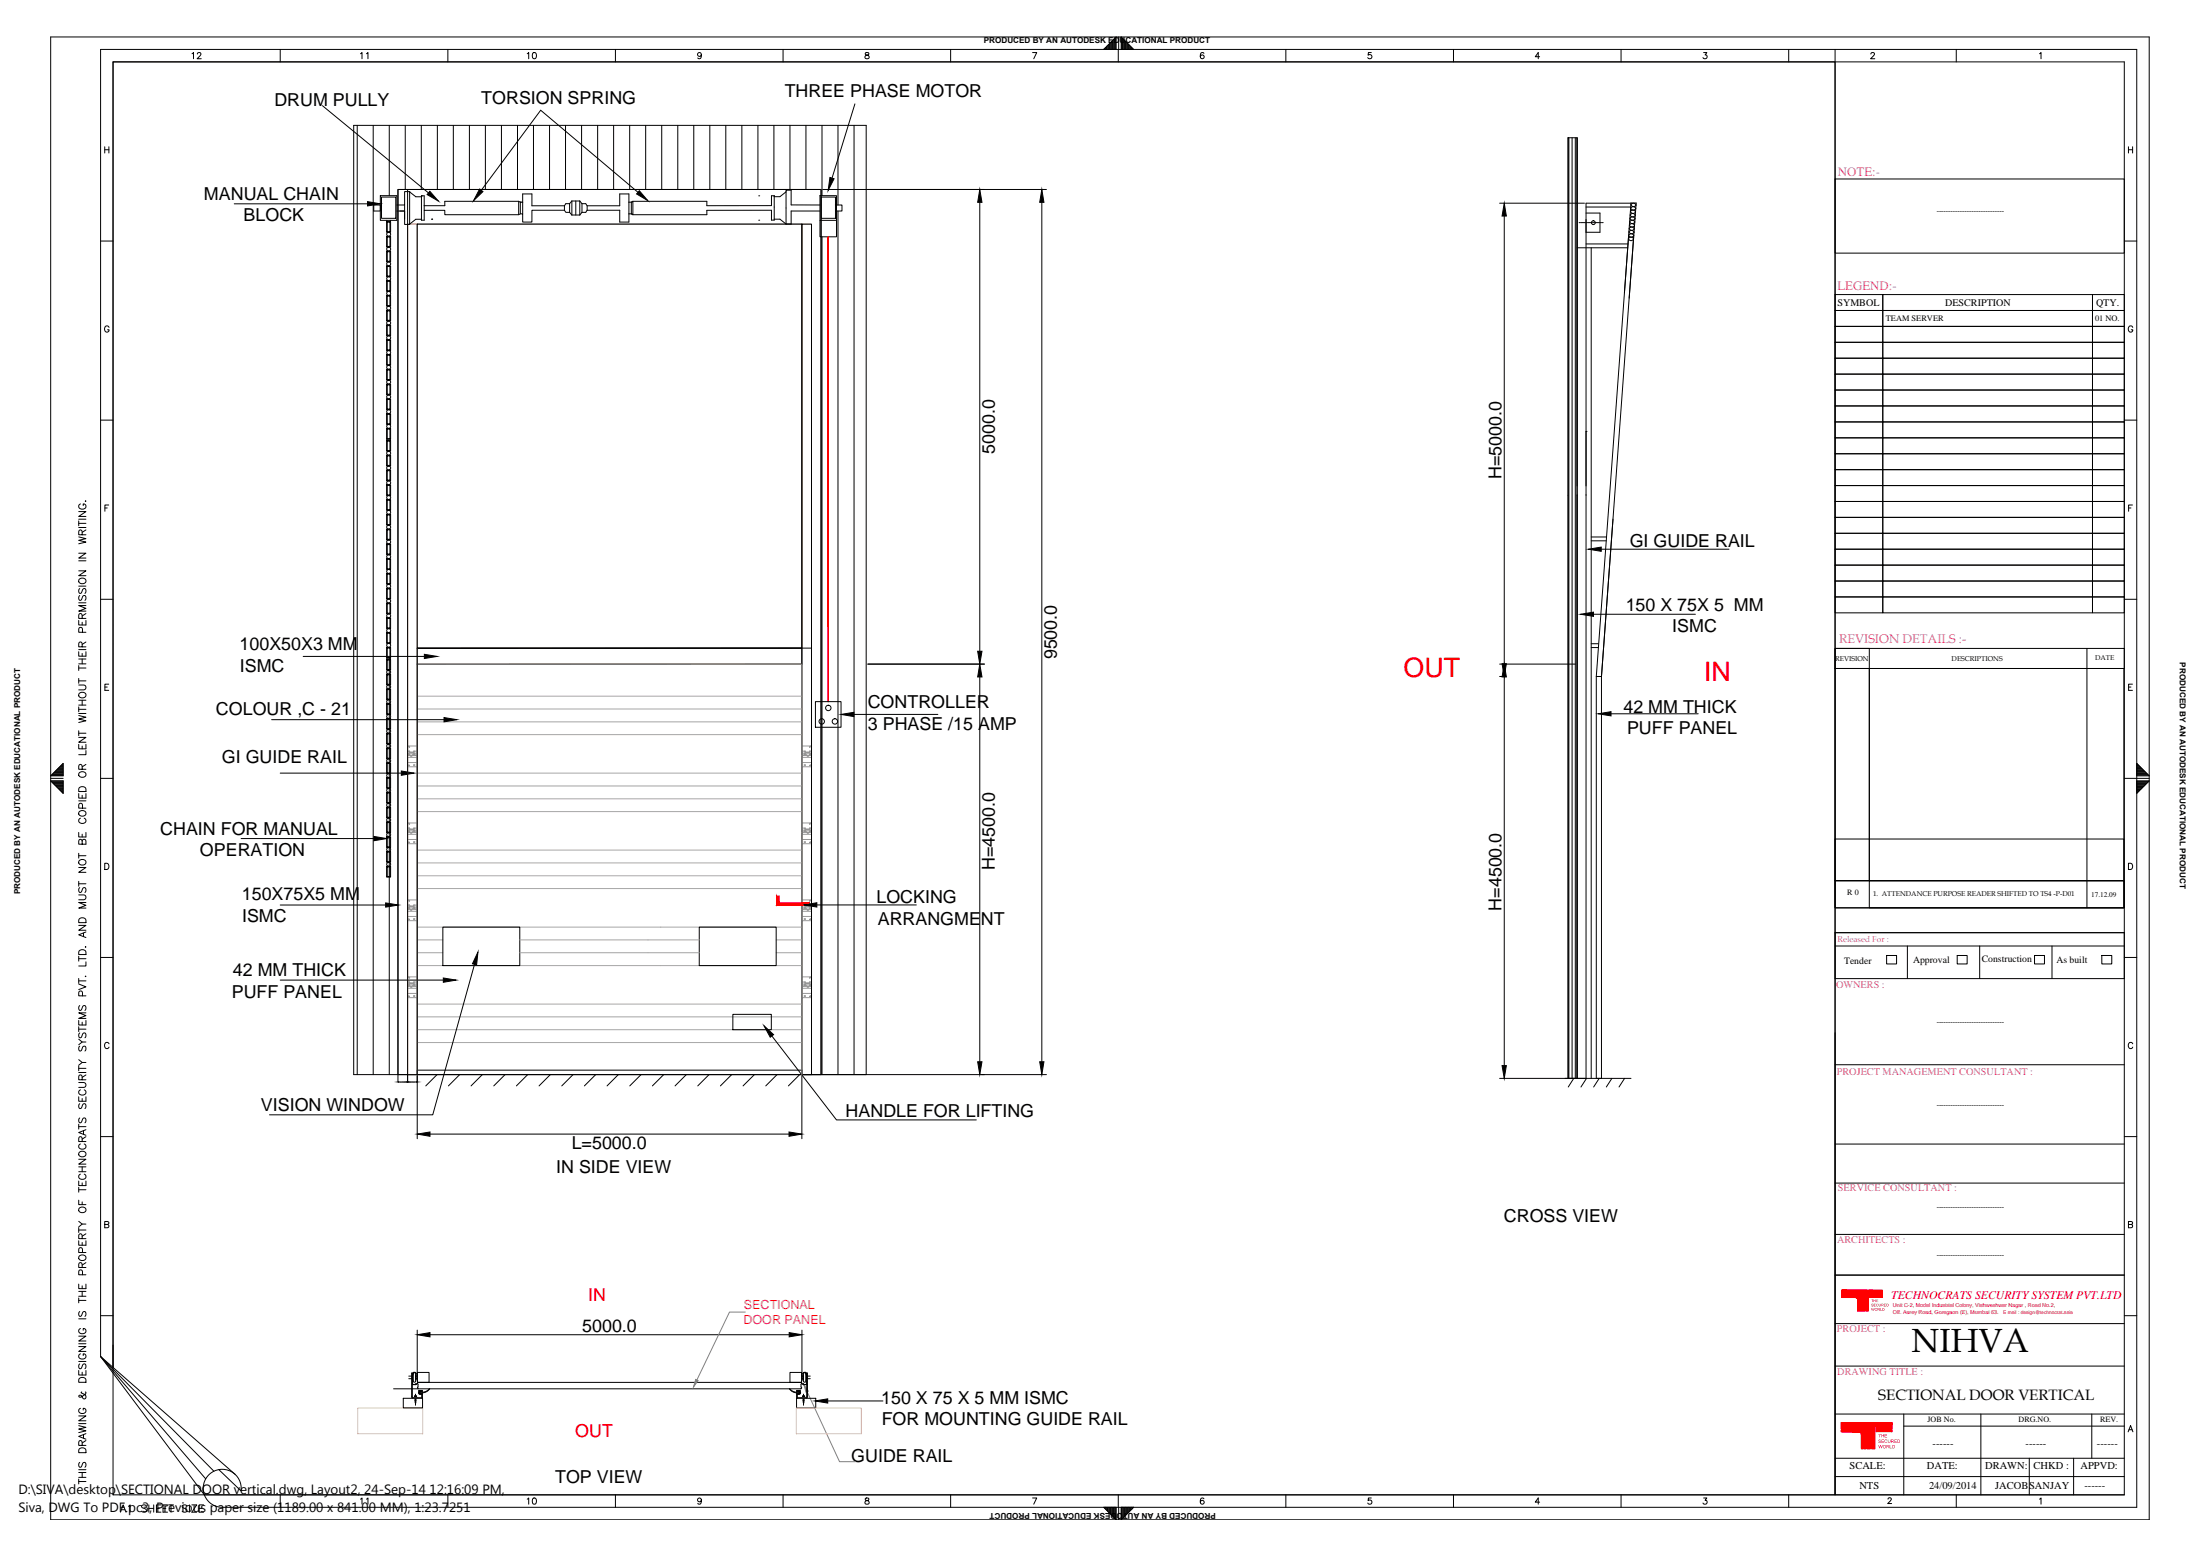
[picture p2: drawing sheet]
<svg xmlns="http://www.w3.org/2000/svg" width="1189mm" height="841mm" viewBox="0 0 1189 841" stroke-linecap="round" stroke-linejoin="round" font-family="sans-serif">
<!-- layer: 0 -->
<g fill="none" stroke="#000" stroke-width=".54">
<path d="M27 20h1134v801h-1134zM605 20v7M104 29l1-1v4M107 29v-1l2 1-2 3h2M151 27v6M195 29l1-1v4M198 29l1-1v4M242 27v6M285 29l1-1v4M288 29a1.5 1.5 0 0 1 2 1 1.5 1.5 0 0 1-2 2v-2zM333 27v6M379 29a1 1 0 0 1-1 1 1 1 0 0 1-1-1 1 1 0 0 1 2 0v3l-2-1"/>
<path d="M423 27v6M468 29a1.9 1.9 0 0 1 2 2h-2a1.9 1.9 0 0 1 2-2h-1zM514 27v6M558 28h2l-1 4M596 27l7-7v7M597 26v1M598 25v2M599 24v3M600 24v3M600 23v4M601 22v5M602 22v5"/>
<path d="M602 21v6M603 20v7M604 27v6M606 27v-7l7 7M606 20v7M607 21v6M608 22v5M609 23v4M610 24v3M611 25v2M612 26v1M651 29h-1a1.5 1.5 0 0 0-2 1 1.6 1.6 0 0 0 3 1 1.1 1.1 0 0 0-1-1 1.1 1.1 0 0 0-1 1"/>
<path d="M695 27v6M741 28h-2v2a1.2 1.2 0 0 1 2 0 1.2 1.2 0 0 1 0 2 1.2 1.2 0 0 1-2-1M785 27v6M832 31h-2l1-3v4M876 27v6M921 28h1l-1 2a1.1 1.1 0 0 1 1 1 1.1 1.1 0 0 1-2 0M967 27v6M992 27v780M1011 29l1-1 1 1-2 3h2M1057 27v6M1102 29l1-1v4M174 57l58 47"/>
<path d="M462 56l-12 40M57 79v4M59 79v4M193 68v512M202 68v512M210 68v38M219 68v34M228 68v34M236 68v34M245 68v34M254 68v34M262 68v34"/>
<path d="M271 68v34M280 68v34M288 68v34M297 68v34M306 68v34M314 68v34M323 68v34M332 68v34M340 68v34M349 68v34M358 68v34M366 68v34"/>
<path d="M375 68v34M384 68v34M392 68v34M401 68v34M410 68v34M418 68v34M427 68v34M436 68v34M444 68v38M453 68v43M462 68v512M847 74h5v508h-5z"/>
<path d="M848 74v508M850 74v508M851 74v508M1150 79v4M1152 79v4M57 81h2M992 97h156v40h-156zM1150 81h2M127 110h72M202 111h4v3h-4zM206 106h8v13h-8zM206 106h8v12h-8z"/>
<path d="M209 120h2v6h-2zM209 119v1M211 119v1M214 114h5v7h2M216 114h3v4M219 111v3M220 102v482M221 103v18M228 106h.1M228 106v13h1v-5h11v2h40h2v4h5v-6h18l1 1h2l1 1M228 106h-3l-4-3h-2v8h-5M228 106h1v8"/>
<path d="M228 118h-3l-4 3M233 118h.1M260 103l32-43 53 44M280 109h-40v2h-11M280 109h1M280 109v7M281 109h.1M281 109h1M281 109v7M305 111h-18v-6h-5v11M305 111v3M308 110h-2l-1 1"/>
<path d="M308 110v5M309 109l-1 1M309 109v7M309 109h4M309 116h4M311 109v7M313 109l1 1M313 109v7M314 110h3v1M314 115l-1 1M314 110v5M317 111h18v-6h5v15h-5v-6h-18"/>
<path d="M317 114v1h-3M317 111v3M340 109h1M340 116h1M341 109h.1M341 116h.1M341 116h1M341 109v7M342 109h40v2h35v-5h1v13h-1v-5h-35v2h-40M342 109h-1M342 109v7M410 106h.1"/>
<path d="M410 119h.1M418 118h3l4 3M425 104v-1h3v8h15M425 104l-4 2h-3M425 104v17M443 106h9v13h-9zM443 119v9h9v-9M443 114h-15v7h-3M444 106h7v12h-7zM445 102h120M451 111h4v3h-4M453 114v466"/>
<path d="M529 109v243M563 109v465M810 110h46M813 117v242M54 130h7M209 128h2v6h-2zM209 136h2v5h-2zM209 120h2v5h-2zM209 128h2v5h-2zM225 121h208v229h-208zM433 121h6v459h-6zM444 128v452"/>
<path d="M1148 130h7M209 144h2v5h-2zM209 152h2v5h-2zM209 160h2v5h-2zM992 159h25v9h-25zM1017 159h114v9h-114zM1131 159h17v9h-17zM59 177a1.2 1.2 0 0 0-1-1 1.2 1.2 0 0 0-1 1v1a1.2 1.2 0 0 0 1 1 1.2 1.2 0 0 0 1-1h-1M209 168h2v5h-2zM209 176h2v5h-2zM992 168h25v8h-25zM992 176h25v9h-25z"/>
<path d="M1017 168h114v8h-114zM1017 176h114v9h-114zM1131 168h17v8h-17zM1131 176h17v9h-17zM1153 177a1.2 1.2 0 0 0-2-1 1.2 1.2 0 0 0-1 1v1a1.2 1.2 0 0 0 1 1 1.2 1.2 0 0 0 2-1h-1M209 184h2v5h-2zM209 192h2v5h-2zM209 200h2v5h-2zM992 185h25v8h-25zM992 193h25v9h-25zM1017 185h114v8h-114zM1017 193h114v9h-114z"/>
<path d="M1131 185h17v8h-17zM1131 193h17v9h-17zM209 208h2v5h-2zM209 215h2v6h-2zM209 216h2v5h-2zM992 202h25v9h-25zM992 211h25v8h-25zM992 219h25v9h-25zM1017 202h114v9h-114zM1017 211h114v8h-114zM1017 219h114v9h-114zM1131 202h17v9h-17z"/>
<path d="M1131 211h17v8h-17zM1131 219h17v9h-17zM54 227h7M209 223h2v6h-2zM209 231h2v6h-2zM209 238h2v6h-2zM209 237v1M209 224h2v5h-2zM209 232h2v5h-2zM209 238h2v5h-2zM211 237v1M992 228h25v9h-25z"/>
<path d="M992 237h25v8h-25zM1017 228h114v9h-114zM1017 237h114v8h-114zM1131 228h17v9h-17zM1131 237h17v8h-17zM1148 227h7M209 246h2v6h-2zM209 254h2v6h-2zM209 246h2v5h-2zM209 254h2v5h-2zM992 245h25v9h-25zM992 254h25v8h-25z"/>
<path d="M1017 245h114v9h-114zM1017 254h114v8h-114zM1131 245h17v9h-17zM1131 254h17v8h-17zM43 276h3l-3 3h3M43 272a1.5 1.5 0 0 0 0 2 1.5 1.5 0 0 0 1 1h1a1.4 1.4 0 0 0 1-1 1.4 1.4 0 0 0-1-2v1M46 271h.1M57 274h1M59 273h-2v3M209 262h2v6h-2zM209 270h2v6h-2zM209 278h2v6h-2z"/>
<path d="M209 262h2v5h-2zM209 270h2v5h-2zM209 278h2v5h-2zM992 262h25v9h-25zM992 271h25v8h-25zM992 279h25v9h-25zM1017 262h114v9h-114zM1017 271h114v8h-114zM1017 279h114v9h-114zM1131 262h17v9h-17zM1131 271h17v8h-17zM1131 279h17v9h-17z"/>
<path d="M1150 274h2M1152 273h-2v3M43 299h3l-3 2h3M43 290l3 1-3 1 3 1-3 1M43 281v3M43 285h3M43 283h3M43 280h3M44 289v-2l-1-1v1v2h3M46 286l-2 2M209 286h2v6h-2zM209 294h2v6h-2z"/>
<path d="M209 286h2v5h-2zM209 294h2v5h-2zM865 297h69M992 288h25v9h-25zM992 297h25v8h-25zM1017 288h114v9h-114zM1017 297h114v8h-114zM1131 288h17v9h-17zM1131 297h17v8h-17zM43 308h3l-3 3h3M43 317h3M43 303h3"/>
<path d="M43 318v1v2l1-1 1-2 1 1v2M209 302h2v6h-2zM209 310h2v6h-2zM209 318h2v6h-2zM209 302h2v5h-2zM209 310h2v5h-2zM209 318h2v5h-2zM992 305h25v9h-25zM992 314h25v8h-25zM1017 305h114v9h-114zM1017 314h114v8h-114zM1131 305h17v9h-17z"/>
<path d="M1131 314h17v8h-17zM43 335v3h3v-3M43 326h3M43 322v1v1h1l1-2 1 1v1M44 334v-2h-1v2h3M44 336v2M46 327h-3l3 2-3 1h3M46 331l-2 2M54 324h7M209 326h2v6h-2zM209 334h2v6h-2zM209 326h2v5h-2z"/>
<path d="M209 334h2v5h-2zM861 332h55M992 322h25v9h-25zM1017 322h114v9h-114zM1131 322h17v9h-17zM1148 324h7M43 352v2h3v-2M43 360v2M43 359h3M43 356h3M43 351h3M44 349v-2h-1v2h3"/>
<path d="M44 353v1M44 356v3M45 342l-1-3h-1v3h3M46 347l-2 1M164 355h65M209 342h2v6h-2zM209 350h2v6h-2zM209 356h2v6h-2zM209 356h.1M209 342h2v5h-2zM209 350h2v5h-2zM209 357h2v5h-2z"/>
<path d="M210 356v224M211 356h.1M225 350h208v9h-208zM439 359v221h5v-478h-229v478h10M439 350h-214v265M469 359h63M810 359h41M992 350h156v11h-156zM992 350h18v11h-18zM1128 350v140M43 370h2l1 1v1l-3 1M43 366v3"/>
<path d="M43 378h3M43 368h3M43 361h3M44 378v3M57 371h1M59 370h-2v3h2M209 364h2v6h-2zM209 372h2v6h-2zM441 379h13v14h-13zM529 366v208M810 365h2M813 366v210"/>
<path d="M992 361h18v115h-18zM1010 361h138v115h-138zM1150 371h2M1152 370h-2v3h2M43 398h3l-3 3h3M43 386l3 1-3 1 3 1-3 1M43 382v2M43 395v2M43 396h3M43 385h3M43 383h3M43 381h3"/>
<path d="M147 389h93M209 380h2v6h-2zM209 388h2v6h-2zM209 396h2v6h-2zM461 386h46M871 386h47M27 419l7-7v7zM28 419h6M28 418h6M29 418h5M29 417h5M30 417h4"/>
<path d="M30 416h4M31 416h3M31 415h3M32 415h2M32 414h2M33 414h1M33 413h1M34 413h.1M43 402v2h3v-2M44 416v-3h-1v1v2h3M44 403v1M46 405v3h-3"/>
<path d="M46 413l-2 1M151 418h66M209 404h2v6h-2zM209 412h2v6h-2zM1155 419h6M1155 412l6 7h-6M1155 416h3M1155 415h3M1155 415h2M1155 414h2M1155 414h1M1155 413h1"/>
<path d="M1155 413h.1M1155 416h4M1155 417h4M1155 417h5M1155 418h5M1155 418h6M27 420h7M27 422h7v7zM28 422h6M28 423h6M29 423h5M29 424h5"/>
<path d="M30 424h4M30 425h4M31 425h3M31 426h3M32 426h2M32 427h2M33 427h1M33 428h1M34 428h.1M43 429v2h3v-2M43 433h3M43 439a1.8 1.8 0 0 1 2-1 1.8 1.8 0 0 1 1 2 1.9 1.9 0 0 1-2 1 1.9 1.9 0 0 1-1-2z"/>
<path d="M43 426a2.2 2.2 0 0 1 3 0v2h-3zM44 430v1M45 437l-1-3h-1v3h3M54 420h7M209 420h2v6h-2zM209 428h2v6h-2zM209 436h2v6h-2zM209 436h2v5h-2zM1148 420h13M1155 425h3M1155 424h4M1155 424h5"/>
<path d="M1155 423h5M1155 422h6M1155 426h3M1155 426h2M1155 427h1M1155 422h6l-6 7M1155 428h.1M1155 425h4M43 450v2h3v-2M43 442a1.5 1.5 0 0 0 0 2 1.5 1.5 0 0 0 1 1h1a1.5 1.5 0 0 0 1-1 1.5 1.5 0 0 0 0-2M44 454l1-1 1 1v2h-3v-2h1v2M44 451v1"/>
<path d="M130 453h72M209 444h2v6h-2zM209 452h2v6h-2zM209 460h2v6h-2zM209 444h2v5h-2zM209 452h2v5h-2zM992 453h156v23h-156zM43 469h3l-3 2h3M43 461v3M43 476v3M43 477h3M43 462h3"/>
<path d="M43 479v1v2h1l1-3 1 1v2M57 466h1a1.8 1.8 0 0 1 1 2 1.8 1.8 0 0 1-1 2h-1zM209 468h2v6h-2zM209 460h2v5h-2zM209 468h2v5h-2zM992 476h156v14h-156zM1010 476h138v14h-138zM1150 466h1a1.8 1.8 0 0 1 1 2 1.8 1.8 0 0 1-1 2h-1zM43 500h3l-3 2h3M43 483h2l1 1v2h-3M43 497a2.2 2.2 0 0 1 3 0v1h-3zM46 487h-3l3 2-3 2h3"/>
<path d="M151 489h57M441 489h54M43 517v2M43 518h3M43 514a2.2 2.2 0 0 1 3 0v2h-3zM45 504v2M46 511h.1M46 520v2h-3M46 503l-3 2 3 1M54 517h7M239 501h42v21h-42zM378 501h41v21h-41z"/>
<path d="M992 504h156M992 511h156M1020 516h5v5h-5zM1031 511v18M1058 516h5v5h-5zM1070 511v18M1099 516h6v5h-6zM1109 511v18M1136 516h5v5h-5zM1148 517h7M43 532l3 1-3 2M43 529v2"/>
<path d="M43 530h3M45 538l-1-2-1-1v3h3M46 527h.1M151 529h89M256 521l-22 81h-88M992 529h156M43 551v3h3v-3M43 555v2M43 556h3M43 558v2h1l1-2h1v1v2M43 543v1v2l1-1 1-2 1 1v2M44 552v2"/>
<path d="M46 547h-3l3 2-3 1h3M396 548h21v8h-21zM417 560l35 45h76M992 558v249h156M43 576v2M43 579h3M43 577h3M43 572l1 2M43 561l1 2M43 565v1v2l1-1 1-2h1v3M46 574h-2l-1 1M46 563h-2l-1 1"/>
<path d="M59 564a1.3 1.3 0 0 0-1-1 1.3 1.3 0 0 0-1 1v1a1.2 1.2 0 0 0 1 1 1.2 1.2 0 0 0 1 0M992 575h156M1153 564a1.3 1.3 0 0 0-2-1 1.3 1.3 0 0 0-1 1v1a1.2 1.2 0 0 0 1 1 1.2 1.2 0 0 0 2 0M43 592v3h3v-3M43 585h2l1 1v1h-3M43 596v2l1 1 1-2 1-1v1v2M43 589a1.5 1.5 0 0 0 0 1 1.5 1.5 0 0 0 1 2h1a1.5 1.5 0 0 0 1-2 1.5 1.5 0 0 0 0-1M44 583v-2h-1v2h3M44 593v2M46 581l-2 1M191 580v-512h277v512M215 584h5"/>
<path d="M221 584h4M236 580l-6 7M248 580l-6 7M261 580l-6 7M273 580l-6 7M285 580l-6 7M297 580l-6 7M310 580l-6 7M322 580l-6 7M334 580l-6 7M346 580l-6 7M359 580l-6 7"/>
<path d="M371 580l-6 7M383 580l-6 7M395 580l-6 7M408 580l-6 7M420 580l-6 7M432 580l-6 7M433 581v34M433 580h132M444 580v-478h-229v482M810 582h41M43 607v3M43 609h3"/>
<path d="M43 604v1v1h1l1-2 1 1v1M43 618a1.4 1.4 0 0 0 0 2 1.4 1.4 0 0 0 1 1h1a1.4 1.4 0 0 0 1-1 1.4 1.4 0 0 0 0-2M44 617v-3h-1v3h3M45 611v2M46 610l-3 2 3 1M46 614l-2 1M54 614h7M232 613h194M992 618h156M1148 614h7M43 638v2h3v-2M43 626h3l-3 3h3"/>
<path d="M43 633h3M43 630h3M43 634a1.4 1.4 0 0 0 0 2 1.4 1.4 0 0 0 1 1h1a1.4 1.4 0 0 0 1-1 1.4 1.4 0 0 0 0-2M44 630v3M44 639v1M992 639h156M43 648v3h3M43 641v3M43 660l1 1M43 643h3M44 649v2M43 670v3h3v-3"/>
<path d="M43 663v3M43 664h3M44 669v-2l-1-1v1v2h3M44 671v2M45 677l-1-3h-1v3h3M46 661h-2l-1 2M46 666l-2 2M57 661h2v-1h-2v3h2v-1l-1-1M992 667h156M1150 661h2v-1h-2v3h2v-1v-1M43 694v2h3v-2M43 698h3"/>
<path d="M44 685v-3h-1v3h3M44 695v1M44 698v2M45 689l-1-3h-1v3h3M46 682l-2 1M992 689h156M43 701v3M43 712h3M43 702h3M43 700h3M43 708v1v2h1l1-3 1 1v2M43 718a1.4 1.4 0 0 0 0 1 1.4 1.4 0 0 0 1 1h1a1.4 1.4 0 0 0 1-1 1.4 1.4 0 0 0-1-1v1"/>
<path d="M54 711h7M225 718v28M433 718v28M992 715h156M1148 711h7M43 727h3l-3 3h3M43 722h3l-3 2h3M43 735h3M43 726h3M43 737v1v1h1l1-2 1 1v1M43 731a1.4 1.4 0 0 0 0 2 1.4 1.4 0 0 0 1 1h1a1.4 1.4 0 0 0 1-1 1.4 1.4 0 0 0-1-2v1M54 733v-706h1101v787h-1035a10 10 0 0 1-10-10 10 10 0 0 1 11-10 10 10 0 0 1 9 11l-12-11"/>
<path d="M54 733l56 74h1038M54 733l73 63M54 733l62 62M54 733l57 66M61 739v-706h1087v774M232 721h194M992 738h156M43 740v3h3v-3M43 745a2.2 2.2 0 0 1 3 0v2h-3zM44 752a2.4 2.4 0 0 1 2 3h-1l-2-1 1 1 2-2v-1M44 741v2M218 755h10v5h-10z"/>
<path d="M430 755h11v5h-11zM447 757h30M43 770l3 1-3 1 3 1-3 1M43 765h3l-3 2h3M43 769h3M43 761a1.4 1.4 0 0 0 0 1 1.4 1.4 0 0 0 1 2h1a1.4 1.4 0 0 0 1-2 1.4 1.4 0 0 0-1-1v1M45 775v2M46 774l-3 2 3 1M46 778l-2 1M992 764h156M1029 770h119M1029 764v43"/>
<path d="M1070 764v43M1130 764v24M1150 773l1-3 2 3M1151 772h1M43 799v3M43 798h3M43 795h3M43 794h3M43 790v1v2l1-1 1-2 1 1v2M43 782h3v3h-3zM44 781v-3h-1v1v2h3M44 795v3"/>
<path d="M992 788h156M992 798h156M1097 788v19M1121 788v19M43 800h3M65 817l2-4 1 4M66 815h2M69 814l1-1v4M79 813h-1h-2l1 1 2 2-1 1-2-1M80 813v4M80 815h3M83 813v4"/>
<path d="M85 815h1M87 813h-2v4h2M88 815h2M91 813h-3v4h3M91 813h3M92 813v4M101 813h-1h-2l1 1 2 2-1 1-2-1M102 813v4M104 813h2l-2 4h2M108 815h1M110 813h-2v4h2M151 807v7"/>
<path d="M195 810l1-1v3M198 810l1-1v3M242 807v7M285 810l1-1v3M288 809a1.5 1.5 0 0 1 2 2 1.5 1.5 0 0 1-2 1v-1zM333 807v7M379 810a1 1 0 0 1-1 1 1 1 0 0 1-1-1 1 1 0 0 1 2 0v2h-2M423 807v7M468 809v1a1.9 1.9 0 0 1 2 2h-2a1.4 1.4 0 0 1 0-1 1.4 1.4 0 0 1 1-1v-1zM514 807v7M558 809h2l-1 3M596 814l7 7v-7"/>
<path d="M597 814v1M598 814v1M598 814v2M599 814v3M600 814v3M600 814v4M601 814v5M602 814v5M602 814v6M603 814v7M604 807v7M605 814v7"/>
<path d="M606 814v7l7-7M606 814v7M606 814v6M607 814v6M608 814v5M608 814v4M609 814v4M610 814v3M610 814v2M611 814v2M612 814v1M612 814h.1"/>
<path d="M651 810l-1-1a1.5 1.5 0 0 0-2 2 1.6 1.6 0 0 0 3 1 1.1 1.1 0 0 0-1-2 1.1 1.1 0 0 0-1 1M695 807v7M741 809h-2v2a1.2 1.2 0 0 1 2 0 1.2 1.2 0 0 1 0 1 1.2 1.2 0 0 1-2 0M785 807v7M832 811h-2l1-2v3M876 807v7M921 809h1l-1 1a1.1 1.1 0 0 1 1 2 1.1 1.1 0 0 1-2 0M967 807v7M1020 810l1-1 1 1-2 2h2M1057 807v7M1102 810l1-1v3"/>
<circle cx="210" cy="135" r="1.1"/>
<circle cx="210" cy="127" r="1.1"/>
<circle cx="210" cy="143" r="1.1"/>
<circle cx="210" cy="151" r="1.1"/>
<circle cx="210" cy="159" r="1.1"/>
<circle cx="210" cy="174" r="1.1"/>
<circle cx="210" cy="166" r="1.1"/>
<circle cx="210" cy="198" r="1.1"/>
<circle cx="210" cy="190" r="1.1"/>
<circle cx="210" cy="182" r="1.1"/>
<circle cx="210" cy="214" r="1.1"/>
<circle cx="210" cy="206" r="1.1"/>
<circle cx="210" cy="222" r="1.1"/>
<circle cx="210" cy="230" r="1.1"/>
<circle cx="210" cy="245" r="1.1"/>
<circle cx="210" cy="253" r="1.1"/>
<circle cx="210" cy="261" r="1.1"/>
<circle cx="210" cy="269" r="1.1"/>
<circle cx="210" cy="277" r="1.1"/>
<circle cx="210" cy="285" r="1.1"/>
<circle cx="210" cy="293" r="1.1"/>
<circle cx="44" cy="314" r="1.8"/>
<circle cx="210" cy="301" r="1.1"/>
<circle cx="210" cy="309" r="1.1"/>
<circle cx="210" cy="317" r="1.1"/>
<circle cx="210" cy="325" r="1.1"/>
<circle cx="210" cy="333" r="1.1"/>
<circle cx="210" cy="349" r="1.1"/>
<circle cx="210" cy="341" r="1.1"/>
<circle cx="44" cy="375" r="1.8"/>
<circle cx="210" cy="363" r="1.1"/>
<circle cx="210" cy="371" r="1.1"/>
<circle cx="210" cy="379" r="1.1"/>
<circle cx="210" cy="395" r="1.1"/>
<circle cx="210" cy="387" r="1.1"/>
<circle cx="444" cy="390" r="1.5"/>
<circle cx="448" cy="382" r="1.5"/>
<circle cx="451" cy="390" r="1.5"/>
<circle cx="44" cy="418" r="1.8"/>
<circle cx="210" cy="419" r="1.1"/>
<circle cx="210" cy="411" r="1.1"/>
<circle cx="210" cy="403" r="1.1"/>
<circle cx="210" cy="427" r="1.1"/>
<circle cx="210" cy="435" r="1.1"/>
<circle cx="210" cy="459" r="1.1"/>
<circle cx="210" cy="451" r="1.1"/>
<circle cx="210" cy="443" r="1.1"/>
<circle cx="44" cy="466" r="1.8"/>
<circle cx="210" cy="467" r="1.1"/>
<circle cx="44" cy="623" r="1.8"/>
<circle cx="44" cy="654" r="1.8"/>
<circle cx="44" cy="679" r="1.8"/>
</g>
<!-- layer: BODY -->
<g fill="none" stroke="#000" stroke-width=".54">
<path d="M847 74v508M852 74v508M857 115h8v10h-8M857 112h24M881 119a1.1 1.1 0 0 1 1 0 1.1 1.1 0 0 1 1 1 1.1 1.1 0 0 1-1 1zM881 118a1.1 1.1 0 0 1 1-1 1.1 1.1 0 0 1 1 1 1.1 1.1 0 0 1-1 1zM881 114a1.2 1.2 0 0 0 1 1 1.2 1.2 0 0 0 1-1 1.5 1.5 0 0 0-2 0M881 110h-24v472M881 112a1.1 1.1 0 0 1 2-1 1.1 1.1 0 0 1 1 2 1.1 1.1 0 0 1-2 0zM884 116a1.2 1.2 0 0 0-2-1 1.2 1.2 0 0 0-1 2 1.6 1.6 0 0 0 3-1M884 111a1.2 1.2 0 0 0-1-1 1.2 1.2 0 0 0-1 1 1.5 1.5 0 0 0 2 0M852 134h28"/>
<path d="M853 120h1M854 120h1M856 120h1M857 120h1M857 132h23M858 120h1M859 120h1M860 134v448M861 120h1M862 120h1M863 120h1M864 120h1"/>
<path d="M866 120h.1M880 129v-1a1.2 1.2 0 0 1 2 0 1.2 1.2 0 0 1 0 2 1.2 1.2 0 0 1-2 0zM880 127a1.2 1.2 0 0 1 2-1 1.2 1.2 0 0 1 0 2 1.2 1.2 0 0 1-1 0 1.2 1.2 0 0 1-1-1zM880 125a1.2 1.2 0 0 1 2-1 1.2 1.2 0 0 1 1 2 1.3 1.3 0 0 1-2 0 1.3 1.3 0 0 1-1-1zM881 123a1.2 1.2 0 0 1 1 0 1.2 1.2 0 0 1 1 1 1.3 1.3 0 0 1-2 0 1.3 1.3 0 0 1 0-1zM883 122a1.2 1.2 0 0 0-1-1 1.2 1.2 0 0 0-1 1 1.5 1.5 0 0 0 2 0M857 233h.1M860 290h8M860 292h8M860 348h4M860 350h4M863 365h2"/>
<path d="M863 365v217M863 365l18-255h3l-19 255M865 365v217M846 582h35M850 582l-3 5M857 582l-3 5M864 582l-3 5M871 582l-3 5M878 582l-3 5"/>
<circle cx="861" cy="120" r="1"/>
</g>
<!-- layer: 0 -->
<g fill="#000" stroke="#000" stroke-width=".54">
<path d="M448 96l3 1-3 6zM199 109l7 1-7 1zM232 103l5 6-6-4zM259 102l2 1-5 5zM345 103l5 5-6-3zM529 102l2 7h-3zM563 102l1 7h-2zM813 110l1 7h-2zM858 297l7-1v2zM854 332l7-1v2zM229 353l7 2-7 1zM528 352h3l-2 7z"/>
<path d="M812 359h2l-1 6zM529 359l2 7h-3zM813 359l1 7h-2zM240 388l7 1-7 1zM454 386l7-1v2zM864 386l7-2v3zM217 416l7 2-7 1zM202 452l7 1-7 1zM208 488l7 1-7 1zM434 489l7-1v2zM240 528l7 1-7 2zM258 514v7h-3z"/>
<path d="M413 554l5 5-2 1zM528 574h3l-2 6zM562 574h2l-1 6zM812 576h2l-1 6zM225 613l7-2v3zM426 611l7 2-7 1zM225 721l7-1v2zM426 720l7 1-7 1zM440 757l7-1v2z"/>
</g>
<!-- layer: at_Rect -->
<path d="M225 578h208v2h-208zM225 580v-221h208v221" fill="none" stroke="#000" stroke-width=".54"/>
<!-- layer: 0 -->
<g fill="none" stroke="#a6a6a6" stroke-width=".54">
<path d="M225 376h208M225 397h208M225 390h208M225 383h208M225 418h208M225 438h208M225 431h208M225 425h208M225 459h208M225 473h208M225 480h208M225 466h208"/>
<path d="M225 515h14M225 508h14M225 501h208M281 515h97M281 508h97M419 515h14M419 508h14M225 522h208M225 542h208M225 549h208M225 556h208M225 563h208"/>
<path d="M225 580h208"/>
</g>
<!-- layer: at_Entity -->
<g fill="none" stroke="#989898" stroke-width=".54">
<path d="M220 406h1zM220 408h5M220 407h5M220 409h5M220 412h5M220 414h5M221 407h-1h1v1M221 403v1zM221 413v1zM221 407h.1M221 406h3h-3M221 406h.1"/>
<path d="M222 408v1l1-1M223 408v-1h1v1M224 406v1M224 406h.1M224 407h.1M225 406h-1M225 403h-5v3M433 406h2M433 403h6v3M433 408h6M433 407h6M433 409h6"/>
<path d="M433 412h6M433 414h6M435 406h.1M435 408v-1h1v1M435 406v1M435 407h.1M436 408v1l1-1M437 406h-2h2M437 406h2zM437 414l1-1zM437 406h.1M437 407h.1"/>
<path d="M438 407h-1h2h-2v1M438 403l-1 1zM438 407h.1M220 447h1v1v-1zM220 450h5M220 448h5M220 451h5M220 453h5M220 456h5M221 449v-1v1h-1h1v1M221 445h.1M221 455h.1"/>
<path d="M221 448h.1M221 448h3h-3M221 449h.1M222 450h1M223 450v-1h1v1M224 448v1M224 447h.1M224 449h.1M224 447v1M225 447h-1v1M225 445h-5v2M433 447h2v1"/>
<path d="M433 445h6v2M433 450h6M433 448h6M433 451h6M433 453h6M433 456h6M435 447v1M435 450v-1h1v1M435 448v1M435 447h.1M435 449h.1M436 450h1"/>
<path d="M437 448h-2h2M437 447v1v-1h2zM437 455h1zM437 448h.1M437 449h.1M438 449v-1l-1 1h2h-2v1M438 445h-1zM438 448h.1M220 489h1zM220 491h5M220 490h5M220 492h5"/>
<path d="M220 495h5M220 497h5M221 491v-1v1h-1h1M221 486v1zM221 496v1zM221 490h.1M221 489h3h-3M221 489h.1M221 491h.1M222 491v1l1-1M223 491h1M224 489v2"/>
<path d="M224 489h.1M224 491h.1M225 489h-1M225 486h-5v3M433 489h2M433 486h6v3M433 491h6M433 490h6M433 492h6M433 495h6M433 497h6M435 489h.1"/>
<path d="M435 491h1M435 489v2M435 491h.1M436 491v1h1v-1M437 489h-2h2M437 489h2zM437 497l1-1zM437 489h.1M437 491h.1M438 491v-1l-1 1h2h-2M438 486l-1 1zM438 490h.1"/>
<path d="M220 530h1v1v-1zM220 533h5M220 532h5M220 534h5M220 537h5M220 539h5M221 532h-1h1v1M221 528h.1M221 538h.1M221 531v1M221 531h3h-3M221 531h.1"/>
<path d="M221 532h.1M222 533h1M223 533v-1h1v1M224 531v1M224 530h.1M224 530v1M225 530h-1v1M225 528h-5v2M433 530h2v1M433 528h6v2M433 533h6M433 532h6"/>
<path d="M433 534h6M433 537h6M433 539h6M435 530v1M435 533v-1h1v1M435 531v1M435 530h.1M436 533h1M437 531h-2h2M437 530v1v-1h2zM437 538h1zM437 531h.1"/>
<path d="M437 532h.1M438 532h-1h2h-2v1M438 528h-1zM438 531v1"/>
</g>
<!-- layer: at_Rect -->
<path d="M224 413v1M435 413v1M224 455h.1M435 455h.1M224 496v1M435 496v1M224 538h.1M435 538h.1" fill="none" stroke="#989898" stroke-width=".54"/>
<!-- layer: 0 -->
<path d="M220 121h5v459h-5zM225 121h208v229h-208zM433 359v221M220 580v-459h219v459" fill="none" stroke="#dda56e" stroke-width=".54"/>
<!-- layer: at_Entity -->
<path d="M191 580h277" fill="none" stroke="#000" stroke-width=".54"/>
<!-- layer: at_Rect -->
<path d="M225 359h208" fill="none" stroke="#ff9f7f" stroke-width=".54"/>
<!-- layer: 0 -->
<g fill="#f00" stroke="#f00" stroke-width=".54">
<path d="M420 489h17v-1zM420 489l1-1h16zM420 484v5l1-1zM420 484h1v4z"/>
<path d="M447 128l1 251zM447 128l1 251z"/>
</g>
<!-- layer: DOOR -->
<g fill="none" stroke="#000" stroke-width=".54">
<path d="M221 745h2M221 743h2M223 748h.1M223 743v5M223 743h.1M223 748l2-1v1h-2M223 742v4M223 742a.7 .7 0 0 1 1-1 .7 .7 0 0 1 1 1v4a.7 .7 0 0 1-1 1 .7 .7 0 0 1-1-1M224 741h1v1l-1-1M224 741l-1 2M224 755h1M224 754h1"/>
<path d="M224 754v4l1-4M224 754v1M225 753v6M225 743v2zM225 754h-1M225 745h1M225 743h1M225 754v1M225 754h.1M226 741h6v6h-6zM226 747h.1M226 750v-3h207v3h-220"/>
<path d="M227 752h1a1 1 0 0 0-2 0 .8 .8 0 0 0 1 1h1M227 752v1h1M227 752v1h1v-1M228 754v1M228 755h-5l-1-13v13h1M228 755h.1M228 752v-1h-2v1l2-1v1h-1M228 752h.1M232 750l-1 1-3 1M232 750l-2 2h-2M427 750l2 2h1M427 750l1 1 2 1"/>
<path d="M427 741h6v6h-6zM430 752h.1M430 752v-1h2v1l-1-1v1h1M430 754l1 1v-1M431 755h5v-13v13M431 755h.1M432 752h-1a1 1 0 0 1 2 0 .8 .8 0 0 1-1 1h-1M432 752v1h-2M432 752v1h-2v-1M433 747h.1M433 745h1M433 743h1"/>
<path d="M433 755h2M434 754v1M434 754h1M434 743v2zM434 754v4l1-4M434 754h.1M434 753v6M435 754h-1M435 754v1M436 742v4M436 742a.7 .7 0 0 0-1-1 .7 .7 0 0 0-1 1v4a.7 .7 0 0 0 1 1 .7 .7 0 0 0 1-1M436 748l-2-1v1h2"/>
<path d="M436 743h.1M436 743v5M436 743l-1-2h-1v1a1 1 0 0 1 1-1 1 1 0 0 1 1 1v1M436 745h2M436 743h2M436 748h.1"/>
</g>
<!-- layer: AR_Text Normal 2.35 mm -->
<g fill="#808080" stroke="#808080" stroke-width=".54">
<path d="M434 748l3 3-1 1z"/>
<path d="M376 745l1 1-2 3z"/>
</g>
<path d="M403 709h-9l-17 36M436 752l18 38h8" fill="none" stroke="#808080" stroke-width=".54"/>
<!-- layer: DOOR -->
<path d="M223 755h5M431 755h5" fill="none" stroke="#dd6e6e" stroke-width=".54"/>
<!-- layer: WALL200 -->
<path d="M193 761h35v13h-35zM430 761h35v13h-35z" fill="none" stroke="#ffdf7f" stroke-width=".54"/>
<!-- layer: co.text name -->
<g fill="#f00" stroke="#f00" stroke-width=".54">
<path d="M995 769h17zM995 769h17z"/>
<path d="M1013 769h9zM1013 769h9z"/>
<path d="M995 769h18zM995 769h18z"/>
<path d="M1014 769h8zM1014 769h8z"/>
<path d="M1014 769h8zM1014 769h8z"/>
<path d="M995 769h18zM995 769h18z"/>
<path d="M995 769h18zM995 769h18z"/>
<path d="M1010 769h3zM1010 769h3z"/>
<path d="M1014 769h8zM1014 769h8z"/>
<path d="M1011 769l2 1zM1011 769l2 1z"/>
<path d="M1011 770h2zM1011 770h2z"/>
<path d="M995 770h15zM995 770h15z"/>
<path d="M1011 770h2zM1011 770h2z"/>
<path d="M995 770h15zM995 770h15z"/>
<path d="M1011 770h2zM1011 770h2z"/>
<path d="M995 770h16zM995 770h16z"/>
<path d="M995 770l16 1zM995 770l16 1z"/>
<path d="M1014 770v1h8zM1014 770h8v1z"/>
<path d="M1008 771h3zM1008 771h3z"/>
<path d="M1008 771h3zM1008 771h3z"/>
<path d="M1009 771h2zM1009 771h2z"/>
<path d="M995 771h13zM995 771h13z"/>
<path d="M1009 771h2zM1009 771h2z"/>
<path d="M995 771h13zM995 771h13z"/>
<path d="M1009 771l2 1zM1009 771h2v1z"/>
<path d="M995 771l13 1zM995 771l13 1z"/>
<path d="M1014 771v1h8zM1014 771h8v1z"/>
<path d="M995 772h13zM995 772h13z"/>
<path d="M1006 772h2zM1006 772h2z"/>
<path d="M1007 772h1zM1007 772h1z"/>
<path d="M1007 772h1zM1007 772h1z"/>
<path d="M1007 772l1 1zM1007 772l1 1z"/>
<path d="M995 773h11zM995 773h11z"/>
<path d="M995 773h11zM995 773h11z"/>
<path d="M1007 773h1zM1007 773h1z"/>
<path d="M995 773h12zM995 773h12z"/>
<path d="M1014 772v1h8zM1014 772h8v1z"/>
<path d="M995 773h12zM995 773h12z"/>
<path d="M1005 773l2 1zM1005 773l2 1z"/>
<path d="M1005 774h2zM1005 774h2z"/>
<path d="M1005 774h2zM1005 774h2z"/>
<path d="M1006 774h1zM1006 774h1z"/>
<path d="M1006 774l1 1zM1006 774l1 1z"/>
<path d="M1011 770v13h2zM1011 770h2v13z"/>
<path d="M1009 772v11h2zM1009 772h2v11z"/>
<path d="M1007 773v10h1zM1007 773h1v10z"/>
<path d="M1006 775v8h1zM1006 775h1v8z"/>
</g>
<path d="M995 769h18v1v13h-2v-13v-1h-16zM995 770h15l1 1v12h-2v-12h-14zM1006 774l-1-1h-10h11l1 1v9h-1v-8M1007 771l1 1v11h-1v-10v-1h-12v-1h12M1013 768l1 1h8h-9M1014 770h8v1h-8zM1014 771h8v1h-8zM1014 772h8v1h-8z" fill="none" stroke="#f00" stroke-width=".54"/>
<g fill="#f00">
<path d="M1015 775h1v1v-1z"/>
<path d="M1017 775h1v1h-1z"/>
<path d="M1018 775h2h-1h1l-1 1h1h-2z"/>
<path d="M1015 778h1h-1l1 1h-1h1z"/>
<path d="M1017 778h1h-1h1l-1 1h1h-1z"/>
<path d="M1020 778l1 1 1-1-1 1h-1z"/>
<path d="M1024 778h1h-1h1l-1 1h1h-1z"/>
<path d="M1015 781l1 1v-1l1 1v-1v1l-1-1v1z"/>
<path d="M1021 781v1h1h-1z"/>
<path d="M1022 778h1v1h-1zM1022 778h1z"/>
<path d="M1025 778h2l-1 1h-1zM1026 778v1v-1z"/>
<path d="M1017 781a1 1 0 0 1 2 0 1 1 0 0 1-2 0zM1018 781a.7 .7 0 0 0 1 0 .7 .7 0 0 0-1 0z"/>
<path d="M1019 781h2l-1 1h1h-1h-1zM1020 781h1z"/>
<path d="M1023 781h1v1h-1zM1023 781v1l1-1z"/>
<circle cx="1019" cy="778" r=".7"/>
</g>
<g fill="#f00" stroke="#f00" stroke-width=".54">
<path d="M995 697h14zM995 697h14z"/>
<path d="M1010 697h7zM1010 697h7z"/>
<path d="M995 697h14zM995 697h14z"/>
<path d="M1010 697h7zM1010 697h7z"/>
<path d="M995 697h15zM995 697h15z"/>
<path d="M995 697l15 1zM995 697l15 1z"/>
<path d="M1007 698h3zM1007 698h3z"/>
<path d="M1010 697l7 1zM1010 697l7 1z"/>
<path d="M1008 698h2zM1008 698h2z"/>
<path d="M1008 698h2zM1008 698h2z"/>
<path d="M995 698h12zM995 698h12z"/>
<path d="M1008 698h2zM1008 698h2z"/>
<path d="M995 698h12zM995 698h12z"/>
<path d="M1008 698h2zM1008 698h2z"/>
<path d="M995 698h13zM995 698h13z"/>
<path d="M995 698l13 1zM995 698l13 1z"/>
<path d="M1010 698v1h7zM1010 698h7v1z"/>
<path d="M1006 699h2zM1006 699h2z"/>
<path d="M1006 699h2zM1006 699h2z"/>
<path d="M1006 699h2zM1006 699h2z"/>
<path d="M995 699h10zM995 699h10z"/>
<path d="M1006 699h2zM1006 699h2z"/>
<path d="M995 699h11zM995 699h11z"/>
<path d="M1006 699h2zM1006 699h2z"/>
<path d="M995 699l11 1zM995 699l11 1z"/>
<path d="M1010 699v1h7zM1010 699h7v1z"/>
<path d="M995 700h11zM995 700h11z"/>
<path d="M1004 700h2zM1004 700h2z"/>
<path d="M1004 700h2zM1004 700h2z"/>
<path d="M1005 700h1zM1005 700h1z"/>
<path d="M1005 700h1zM1005 700h1z"/>
<path d="M995 700h9zM995 700h9z"/>
<path d="M995 700h9zM995 700h9z"/>
<path d="M1005 700l1 1zM1005 700l1 1z"/>
<path d="M995 700l9 1zM995 700l9 1z"/>
<path d="M1010 700v1h7zM1010 700h7v1z"/>
<path d="M995 701h9zM995 701h9z"/>
<path d="M1003 701h1zM1003 701h1z"/>
<path d="M1003 701h1zM1003 701h1z"/>
<path d="M1004 701v1zM1004 701v1z"/>
<path d="M1008 698v10h2zM1008 698h2v10z"/>
<path d="M1006 699v9h2zM1006 699h2v9z"/>
<path d="M1005 701v7h1zM1005 701h1v7z"/>
<path d="M1004 702v6zM1004 702v6z"/>
</g>
<path d="M995 697h14l1 11h-2v-10h-13zM995 698h12l1 10h-2v-9h-11zM1010 697h7v1h-7zM1010 698h7v1h-7zM1010 699h7v1h-7zM995 700h9v8v-7h-9zM1005 700h-1h-9v-1h11v9h-1v-7M1010 700h7v1h-7z" fill="none" stroke="#f00" stroke-width=".54"/>
<g fill="#f00">
<path d="M1011 702h1v1z"/>
<path d="M1013 702h1v1h-1z"/>
<path d="M1014 702h1h-1v1h1h-1h1h-1z"/>
<path d="M1011 704h1h-1l1 1v1l-1-1h1z"/>
<path d="M1013 704h1h-1l1 1h-1l1 1h-1z"/>
<path d="M1015 704l1 2v-2v2l-1-1z"/>
<path d="M1018 704h1h-1l1 1h-1l1 1h-1z"/>
<path d="M1011 707l1 1v-1l1 1v-1v1l-1-1v1z"/>
<path d="M1016 707v1h1h-1z"/>
<path d="M1017 704h1l-1 1 1 1-1-1v1zM1017 704v1h1z"/>
<path d="M1019 704h1v2h-1zM1020 704v1z"/>
<path d="M1013 707a1 1 0 0 1 2 0 1 1 0 0 1-2 0zM1013 707a.5 .5 0 0 0 1 0 .5 .5 0 0 0-1 0z"/>
<path d="M1015 707h1h-1l1 1-1-1v1zM1015 707h1z"/>
<path d="M1017 707h1v1h-1zM1017 707v1h1v-1z"/>
<circle cx="1014" cy="705" r=".6"/>
</g>
<!-- layer: 0 -->
<path d="M61 33h931v774h-931z" fill="none" stroke="#000" stroke-width=".54"/>
<text font-size="18.1" x="1033" y="730">NIHVA</text>
<g font-size="14.5" fill="#f00">
<text x="758" y="366">OUT</text>
<text x="921" y="368">IN</text>
</g>
<g font-size="9.7">
<text x="424" y="52">THREE PHASE MOTOR</text>
<text x="148" y="57">DRUM PULLY</text>
<text x="260" y="56">TORSION SPRING</text>
<text x="110" y="108">MANUAL CHAIN</text>
<text x="132" y="119">BLOCK</text>
<text x="538" y="245" transform="rotate(-90 538 245)">5000.0</text>
<text x="811" y="259" transform="rotate(-90 811 259)">H=5000.0</text>
<text x="881" y="295">GI GUIDE RAIL</text>
<text x="879" y="330">150 X 75X 5 MM</text>
<text x="904" y="342">ISMC</text>
<text x="129" y="351">100X50X3 MM</text>
<text x="61" y="356" transform="rotate(-90 61 356)">9500.0</text>
<text x="571" y="356" transform="rotate(-90 571 356)">9500.0</text>
<text x="130" y="363">ISMC</text>
<text x="469" y="383">CONTROLLER</text>
<text x="117" y="386">COLOUR ,C - 21</text>
<text x="877" y="385">42 MM THICK</text>
<text x="469" y="394">3 PHASE /15 AMP</text>
<text x="879" y="396">PUFF PANEL</text>
<text x="120" y="412">GI GUIDE RAIL</text>
<text x="87" y="451">CHAIN FOR MANUAL</text>
<text x="108" y="463">OPERATION</text>
<text x="538" y="470" transform="rotate(-90 538 470)">H=4500.0</text>
<text x="131" y="486">150X75X5 MM</text>
<text x="474" y="488">LOCKING</text>
<text x="811" y="492" transform="rotate(-90 811 492)">H=4500.0</text>
<text x="131" y="498">ISMC</text>
<text x="474" y="500">ARRANGMENT</text>
<text x="126" y="527">42 MM THICK</text>
<text x="125" y="539">PUFF PANEL</text>
<text x="141" y="600">VISION WINDOW</text>
<text x="457" y="603">HANDLE FOR LIFTING</text>
<text x="309" y="621">L=5000.0</text>
<text x="301" y="634">IN SIDE VIEW</text>
<text x="813" y="660">CROSS VIEW</text>
<text x="315" y="720">5000.0</text>
<text x="476" y="758">150 X 75 X 5 MM ISMC</text>
<text x="476" y="770">FOR MOUNTING GUIDE RAIL</text>
<text x="460" y="790">GUIDE RAIL</text>
<text x="300" y="801">TOP VIEW</text>
</g>
<g font-size="9.7" fill="#f00">
<text x="318" y="703">IN</text>
<text x="311" y="776">OUT</text>
</g>
<text font-size="8.1" x="1015" y="756">SECTIONAL DOOR VERTICAL</text>
<g font-size="7.2">
<text x="10" y="807">D:\SIVA\desktop\SECTIONAL DOOR vertical.dwg, Layout2, 24-Sep-14 12:16:09 PM,</text>
<text x="10" y="817">Siva, DWG To PDF.pc3, Previous paper size (1189.00 x 841.00 MM), 1:23.7251</text>
</g>
<g font-size="6.9" fill="#f0f">
<text x="993" y="95">NOTE:-</text>
<text x="993" y="157">LEGEND:-</text>
</g>
<text font-size="6.8" fill="#f0f" x="994" y="347">REVISION DETAILS :-</text>
<g font-size="6.8" fill="#ff7f00">
<text x="402" y="707">SECTIONAL</text>
<text x="402" y="715">DOOR PANEL</text>
</g>
<text font-size="6.3" fill="#f00" x="1022" y="701">TECHNOCRATS SECURITY SYSTEM PVT.LTD</text>
<g font-size="5.7">
<text x="1044" y="782">------</text>
<text x="1095" y="782">------</text>
<text x="1133" y="782">------</text>
<text x="999" y="794">SCALE:</text>
<text x="1041" y="794">DATE:</text>
<text x="1073" y="794">DRAWN:</text>
<text x="1099" y="794">CHKD :</text>
<text x="1124" y="794">APPVD:</text>
<text x="1005" y="804">NTS</text>
<text x="1042" y="804">24/09/2014</text>
<text x="1078" y="804">JACOBSANJAY</text>
<text x="1126" y="804">------</text>
</g>
<g font-size="5.5">
<text x="993" y="165">SYMBOL</text>
<text x="1051" y="165">DESCRIPTION</text>
<text x="1133" y="165">QTY.</text>
</g>
<g font-size="5.5" fill="#f0f">
<text x="992" y="534">OWNERS :</text>
<text x="993" y="580">PROJECT MANAGEMENT CONSULTANT :</text>
<text x="993" y="643">SERVICE CONSULTANT :</text>
<text x="993" y="671">ARCHITECTS :</text>
<text x="993" y="720">PROJECT :</text>
<text x="993" y="743">DRAWING TITLE :</text>
</g>
<g font-size="5.2">
<text x="997" y="521">Tender</text>
<text x="1034" y="520">Approval</text>
<text x="1071" y="520">Construction</text>
<text x="1111" y="520">As built</text>
</g>
<g font-size="4.5">
<text x="1019" y="173">TEAM SERVER</text>
<text x="1132" y="173">01 NO.</text>
</g>
<text font-size="4.5" fill="#f0f" x="993" y="509">Released For :</text>
<g font-size="4.4">
<text x="532" y="23">PRODUCED BY AN AUTODESK EDUCATIONAL PRODUCT</text>
<text x="1178" y="358" transform="rotate(90 1178 358)">PRODUCED BY AN AUTODESK EDUCATIONAL PRODUCT</text>
<text x="11" y="483" transform="rotate(-90 11 483)">PRODUCED BY AN AUTODESK EDUCATIONAL PRODUCT</text>
<text x="998" y="484">R 0</text>
<text x="1042" y="768">JOB No.</text>
<text x="1091" y="768">DRG.NO.</text>
<text x="1135" y="768">REV.</text>
<text x="657" y="817" transform="rotate(-180 657 817)">PRODUCED BY AN AUTODESK EDUCATIONAL PRODUCT</text>
</g>
<text font-size="3.9" x="1130" y="484">17.12.09</text>
<g font-size="3.8">
<text x="1047" y="115">-----------------------------</text>
<text x="992" y="357">REVISION</text>
<text x="1055" y="357">DESCRIPTIONS</text>
<text x="1132" y="357">DATE</text>
<text x="1012" y="484">1. ATTENDANCE PURPOSE READER SHIFTED TO TS4 -P-D01</text>
<text x="1047" y="553">-----------------------------</text>
<text x="1047" y="598">-----------------------------</text>
<text x="1047" y="653">-----------------------------</text>
<text x="1047" y="679">-----------------------------</text>
</g>
<g font-size="2.9" fill="#f00">
<text x="1023" y="706">Unit C-2, Modal Industrial Colony, Vishweshwar Nagar , Road No.2,</text>
<text x="1023" y="710">Off. Aarey Road, Goregaon (E), Mumbai 63.</text>
</g>
<text font-size="2.6" fill="#f00" x="1083" y="710">E mail : design@technocrat.asia</text>
<g font-size=".9">
<text x="216" y="585">H=75.0</text>
<text x="221" y="585">H=75.0</text>
</g>
</svg>
